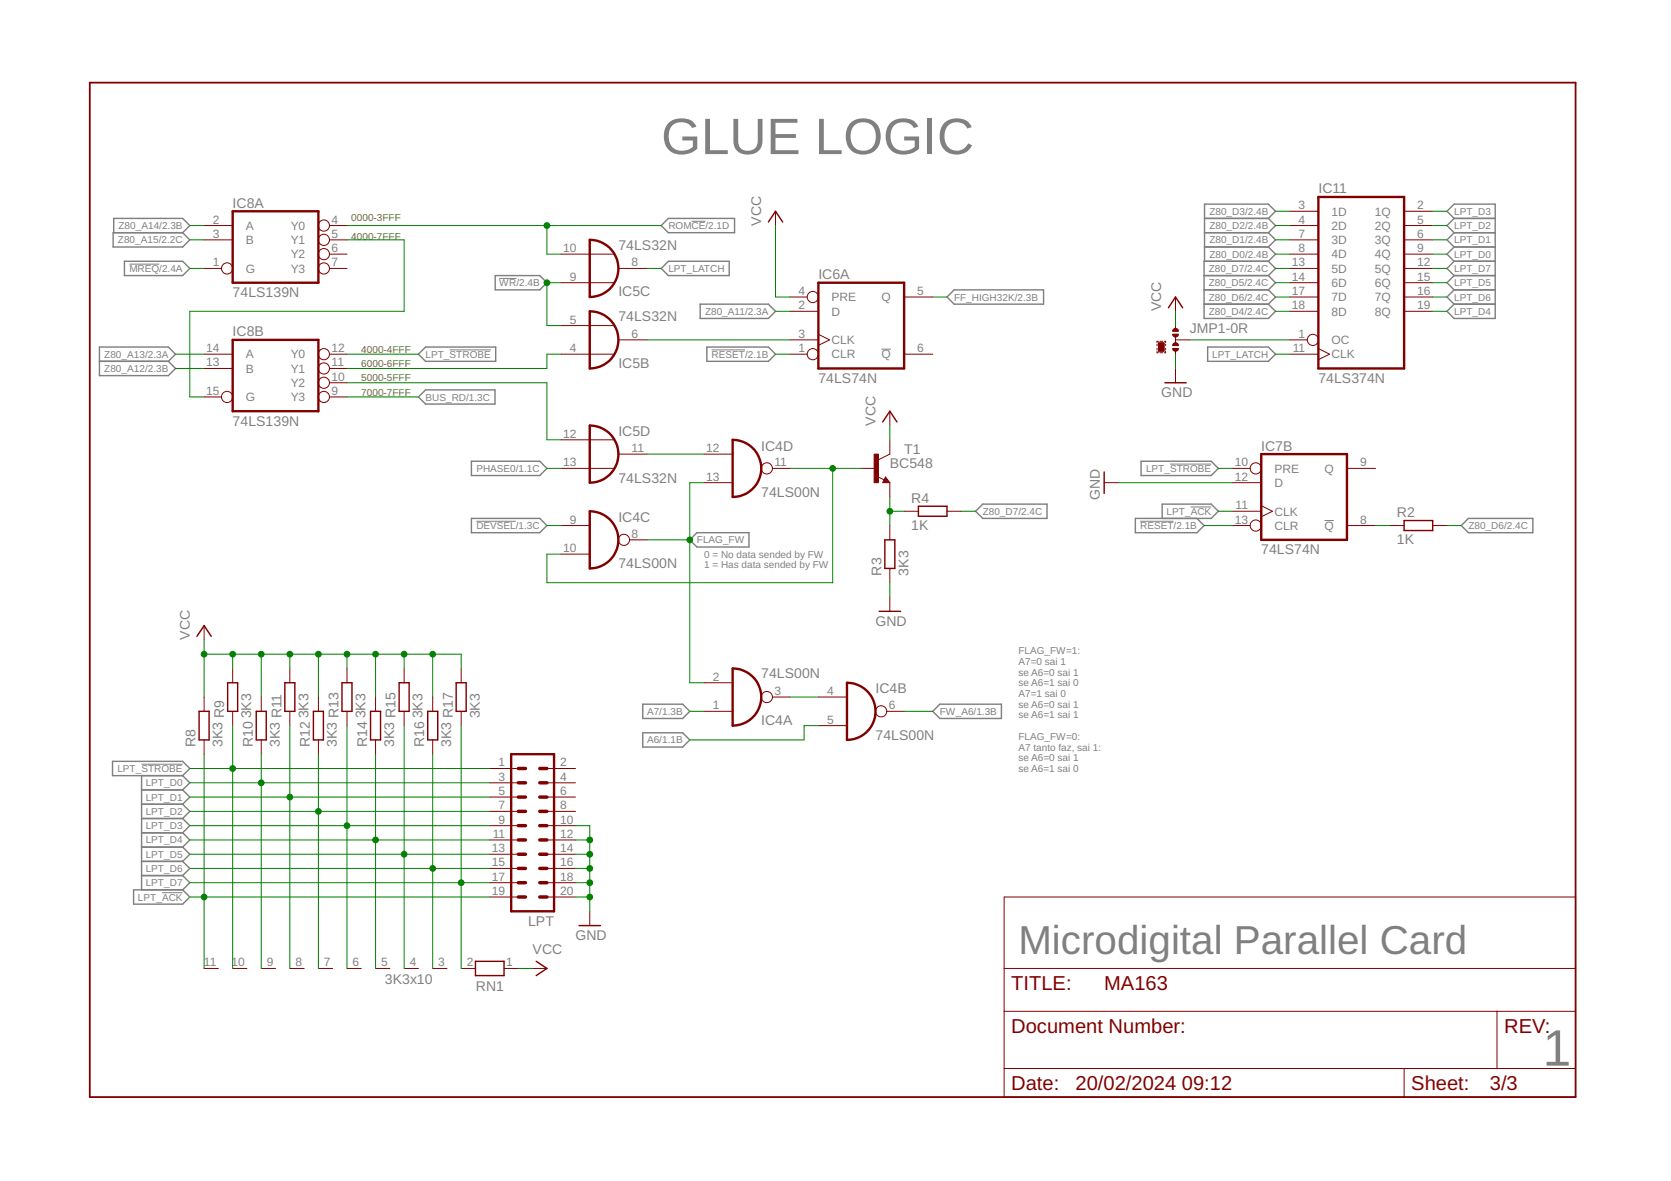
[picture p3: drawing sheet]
<svg xmlns="http://www.w3.org/2000/svg" width="297mm" height="210mm" viewBox="0 0 297 210" stroke-linecap="round" stroke-linejoin="round" font-family="sans-serif">
<g fill="none" stroke="#808080" stroke-width=".18">
<path d="M122.9 39.3h2.5M23 46.9h5.3M88.8 49.5h3M79.9 62.2h7.3M126.5 62.2h5.9M156.7 62.1h1.7M84.7 92.6h7M202.7 92.6h5.9M208 82.5h7.3M211.6 90.1h3.7M235.4 92.5h1.7M25.1 135.8h7.4"/>
<path d="M28.8 158.7h3.7"/>
</g>
<g fill="none" stroke="#808080" stroke-width=".25">
<path d="M214.1 38.8h11.4M225.5 38.8l1.2-1.3-1.2-1.2h-11.4v10.1M225.5 38.8l1.2 1.3-1.2 1.3M258.5 38.8l-1.3-1.3 1.3-1.2h7.3v20.3h-7.3l-1.3-1.3 1.3-1.2M258.5 38.8h7.3M258.5 38.8l-1.3 1.3 1.3 1.3M20.1 41.4h12.4l1.2 1.2-1.2 1.3h-12.4zM20.2 41.4v-2.6h12.3l1.2 1.3-1.2 1.3M22.1 46.4h10.4l1.2 1.3-1.2 1.3h-10.4zM88 49h7.9l1.3 1.2-1.3 1.3h-7.9zM117.5 40.1l1.3-1.3h11.8v2.6h-11.8zM117.5 47.7l1.3-1.3h10.8v2.6h-10.8z"/>
<path d="M124.5 54.1h12.1l1.3 1.2-1.3 1.3h-12.1zM168.3 52.8l1.3-1.3h15.9v2.6h-15.9zM214 54.1h11.5M214 51.5h11.5M214 49h11.5M214.1 41.4h11.4M214.1 43.9h11.4M225.5 46.4h-11.5v10.2h11.5l1.2-1.3-1.2-1.2M225.5 51.5l1.2 1.3-1.2 1.3M225.5 46.4l1.2 1.3-1.2 1.3M225.5 43.9l1.2 1.3-1.2 1.2M225.5 41.4l1.2 1.2-1.2 1.3"/>
<path d="M225.5 49l1.2 1.2-1.2 1.3M258.5 54.1h7.3M258.5 41.4h7.3M258.5 43.9h7.3M258.5 51.5h7.3M258.5 49h7.3M258.5 46.4h7.3M258.5 43.9l-1.3 1.3 1.3 1.2M258.5 41.4l-1.3 1.2 1.3 1.3M258.5 49l-1.3 1.2 1.3 1.3M258.5 51.5l-1.3 1.3 1.3 1.3M258.5 46.4l-1.3 1.3 1.3 1.3"/>
<path d="M17.7 61.7h12.2l1.3 1.2-1.3 1.3 1.3 1.3-1.3 1.3h-12.2zM17.7 64.2h12.2M74.4 62.9l1.2-1.2h12.5v2.5h-12.5zM74.4 70.5l1.2-1.2h12.4v2.5h-12.4zM125.6 61.7h11l1.3 1.2-1.3 1.3h-11zM214.7 61.7h10.8l1.2 1.2-1.2 1.3h-10.8zM83.8 92.1h12.1l1.3 1.3-1.3 1.3h-12.1zM83.8 82h12.1l1.3 1.2-1.3 1.3h-12.1zM123.9 94.7h9.2v2.5h-9.2l-1.3-1.3zM173.4 90.9l1.3-1.3h11.4v2.5h-11.4zM202.8 82h12.5l1.3 1.2-1.3 1.3h-12.5zM206.6 92.1v-2.5h8.7l1.3 1.3-1.3 1.2h-13.5v2.6h11l1.2-1.3-1.2-1.3"/>
<path d="M259.8 93.4l1.2-1.3h11.5v2.6h-11.5zM20 135.3h12.5l1.2 1.3-1.2 1.3h-12.5zM25.2 137.9v20.3M32.5 137.9l1.2 1.2-1.2 1.3M114.3 130.2h7l1.3 1.3-1.3 1.3h-7zM114.3 125.2h7l1.3 1.2-1.3 1.3h-7zM165.8 126.4l1.3-1.2h10.9v2.5h-10.9zM23.7 158.2h8.8l1.2 1.2-1.2 1.3h-8.8zM25.2 140.4h7.3M25.2 142.9h7.3M25.2 145.5h7.3M25.2 148h7.3"/>
<path d="M25.2 150.6h7.3M25.2 153.1h7.3M25.2 155.6h7.3M32.5 155.6l1.2 1.3-1.2 1.3M32.5 140.4l1.2 1.3-1.2 1.2M32.5 142.9l1.2 1.3-1.2 1.3M32.5 145.5l1.2 1.2-1.2 1.3M32.5 148l1.2 1.3-1.2 1.3M32.5 150.6l1.2 1.2-1.2 1.3M32.5 153.1l1.2 1.2-1.2 1.3"/>
</g>
<path d="M16 14.7h264.1v180.3h-264.1z" fill="none" stroke="#800000" stroke-width=".32"/>
<g fill="none" stroke="#800000" stroke-width=".18">
<path d="M137.9 37.5v2.6M229.3 37.5h5.1M249.6 37.5h5.1M36.3 47.7h3.1M36.3 40.1h5.1M36.3 42.6h5.1M58.6 47.7h3.1M58.6 40.1h3.1M58.6 42.6h3.1M58.6 45.2h3.1M99.8 45.2h9.4M99.8 57.9h9.4"/>
<path d="M99.8 50.2h9.4M109.9 47.7h5.1M140.4 55.3h5.1M140.4 52.8h3.1M145.5 59.4l2 1-2 1M160.7 52.8h5.1M209 52.8v2.5M209 57.9v.7M209 59.9v1M229.3 55.3h5.1M229.3 52.8h5.1M229.3 47.7h5.1"/>
<path d="M229.3 40.1h5.1M229.3 42.6h5.1M229.3 45.2h5.1M229.3 50.2h5.1M249.6 55.3h5.1M249.6 52.8h5.1M249.6 47.7h5.1M249.6 40.1h5.1M249.6 42.6h5.1M249.6 45.2h5.1M249.6 50.2h5.1M36.3 62.9h5.1"/>
<path d="M36.3 70.5h3.1M36.3 65.5h5.1M58.6 62.9h3.1M58.6 70.5h3.1M58.6 65.5h3.1M58.6 68h3.1M99.8 62.9h9.4M99.8 78.2h9.4M109.9 60.4h5.1M140.4 62.9h3.1M140.4 60.4h5.1M158.2 73.1v2.5"/>
<path d="M158.2 78.2v2.5l-2.1 1M160.7 62.9h5.1M205.7 62.4v.3h.2M205.7 61.2v.2M205.7 61.9v.3M205.9 60.7h-.2v.2M206.2 60.7h.5M206.2 62.7h.5M206.9 60.7h.3v.2M207.2 62.4v.3h-.3M207.2 61.2v.2M207.2 61.9v.3"/>
<path d="M209 60.4h2.5M209 62.2v.7M209 65.5v2.5M229.3 62.9h5.1M229.3 60.4h3.1M234.4 62l1.9 .9-1.9 1M99.8 93.4h5M99.8 83.2h9.4M99.8 98.5h5M109.9 80.7h5.1M111.9 95.9h3.1M125.2 85.8h5"/>
<path d="M125.2 80.7h5M137.3 83.2h3.1M153.1 83.2h2.5M155.9 84.7l1.3 .6M157.4 84.8l.8 1h-1.3zM158.2 85.8v2.5M158.2 93.4v2.5M160.7 90.9h2.6M168.3 90.9h2.6M196.3 85.8h2.5M219.1 93.4h3.1M219.1 90.9h5.1"/>
<path d="M219.1 85.8h5.1M219.1 83.2h3.1M224.2 89.9l2 1-2 1M239.4 93.4h5.1M239.4 83.2h5.1M247.1 93.4h2.5M254.7 93.4h2.5M36.3 111.2v2.5M41.4 118.8v2.5M51.5 118.8v2.5M61.7 118.8v2.5M71.8 118.8v2.5"/>
<path d="M82 118.8v2.5M158.2 101v2.6M158.2 106.1v2.5M36.3 123.9v2.5M36.3 131.5v2.5M41.4 126.4v2.6M46.4 123.9v2.5M46.4 131.5v2.5M51.5 126.4v2.6M56.6 123.9v2.5M56.6 131.5v2.5M61.7 126.4v2.6"/>
<path d="M66.8 123.9v2.5M66.8 131.5v2.5M71.8 126.4v2.6M76.9 123.9v2.5M76.9 131.5v2.5M82 126.4v2.6M87.1 136.6h5M87.1 139.1h5M97.2 136.6h5.1M97.2 139.1h5.1M125.2 126.4h5M125.2 121.3h5"/>
<path d="M137.3 123.9h3.1M145.5 123.9h5.1M145.5 129h5.1M157.6 126.4h3.1M87.1 159.4h5M87.1 141.7h5M87.1 144.2h5M87.1 146.7h5M87.1 149.3h5M87.1 151.8h5M87.1 154.3h5M87.1 156.9h5"/>
<path d="M97.2 159.4h5.1M97.2 141.7h5.1M97.2 144.2h5.1M97.2 146.7h5.1M97.2 149.3h5.1M97.2 151.8h5.1M97.2 154.3h5.1M97.2 156.9h5.1M178.5 159.4h101.6v35.6h-101.6zM36.3 172.1h2.5M41.4 172.1h2.5M46.4 172.1h2.6"/>
<path d="M51.5 172.1h2.6M56.6 172.1h2.5M61.7 172.1h2.5M66.8 172.1h2.5M71.8 172.1h2.6M76.9 172.1h2.6M82 172.1h2.5M89.6 172.1h2.5M94.7 172.1h2.5M104.8 162v2.5M178.5 179.7h101.6M178.5 172.1h101.6"/>
<path d="M266.1 179.7v10.2M178.5 189.9h101.6M249.6 189.9v5.1"/>
<circle cx="40.4" cy="47.7" r=".99"/>
<circle cx="57.6" cy="40.1" r=".99"/>
<circle cx="57.6" cy="42.6" r=".99"/>
<circle cx="57.6" cy="45.2" r=".99"/>
<circle cx="57.6" cy="47.7" r=".99"/>
<circle cx="144.5" cy="52.8" r=".99"/>
<circle cx="40.4" cy="70.5" r=".99"/>
<circle cx="57.6" cy="62.9" r=".99"/>
<circle cx="57.6" cy="68" r=".99"/>
<circle cx="57.6" cy="65.5" r=".99"/>
<circle cx="57.6" cy="70.5" r=".99"/>
<circle cx="144.5" cy="62.9" r=".99"/>
<circle cx="233.4" cy="60.4" r=".99"/>
<circle cx="110.9" cy="95.9" r=".99"/>
<circle cx="136.3" cy="83.2" r=".99"/>
<circle cx="223.2" cy="93.4" r=".99"/>
<circle cx="223.2" cy="83.2" r=".99"/>
<circle cx="136.3" cy="123.9" r=".99"/>
<circle cx="156.6" cy="126.4" r=".99"/>
</g>
<g fill="none" stroke="#800000" stroke-width=".42">
<path d="M41.4 37.5h15.2v12.7h-15.2zM234.4 35h15.2v30.5h-15.2zM104.8 55.3a5.1 5.1 0 0 1 5.1 5.1 5.1 5.1 0 0 1-5.1 5.1zM104.8 42.6a5.1 5.1 0 0 1 5.1 5.1 5.1 5.1 0 0 1-5.1 5.1zM145.5 50.2h15.2v15.3h-15.2zM41.4 60.4h15.2v12.7h-15.2zM104.8 75.6a5.1 5.1 0 0 1 5.1 5.1 5.1 5.1 0 0 1-5.1 5.1zM130.2 78.2a5.1 5.1 0 0 1 5.1 5 5.1 5.1 0 0 1-5.1 5.1zM104.8 90.9a5.1 5.1 0 0 1 5.1 5 5.1 5.1 0 0 1-5.1 5.1zM224.2 80.7h15.2v15.2h-15.2zM130.2 118.8a5.1 5.1 0 0 1 5.1 5.1 5.1 5.1 0 0 1-5.1 5.1zM90.9 134h7.6v28h-7.6z"/>
<path d="M150.6 121.3a5.1 5.1 0 0 1 5 5.1 5.1 5.1 0 0 1-5 5.1z"/>
</g>
<g fill="none" stroke="#800000" stroke-width=".25">
<path d="M136.6 39.5l1.3-2 1.2 2M207.7 54.7l1.3-1.9 1.2 1.9M156.9 75l1.3-1.9 1.2 1.9M207.1 68h3.8M157.3 95.9h1.8v5.1h-1.8zM157.4 85.3l.1 .2h-.3l.2-.5 .5 .7h-.7M163.3 90h5v1.8h-5zM196.3 83.9v3.8M249.6 92.5h5.1v1.8h-5.1zM35 113.1l1.3-1.9 1.2 1.9M156.3 108.6h3.8M35.4 126.4h1.8v5.1h-1.8z"/>
<path d="M40.5 121.3h1.7v5.1h-1.7zM45.6 126.4h1.7v5.1h-1.7zM50.6 121.3h1.8v5.1h-1.8zM55.7 126.4h1.8v5.1h-1.8zM60.8 121.3h1.8v5.1h-1.8zM65.9 126.4h1.7v5.1h-1.7zM71 121.3h1.7v5.1h-1.7zM76 126.4h1.8v5.1h-1.8zM81.1 121.3h1.8v5.1h-1.8zM84.5 170.9h5.1v2.5h-5.1zM95.3 170.9l1.9 1.2-1.9 1.3M102.9 164.5h3.8"/>
</g>
<g fill="#800000" stroke="#800000" stroke-width=".18">
<path d="M155.4 80.7h.7v5.1h-.7z"/>
<path d="M205.9 60.9h1v1.5h-1z"/>
</g>
<g fill="#800000" stroke="#800000" stroke-width=".18">
<path d="M208.5 58.6a.51 .51 0 0 1 .6-.2 .51 .51 0 0 1 .4 .5h-1.1z" fill-rule="evenodd"/>
<path d="M208.5 61.2a.51 .51 0 0 1 .6-.3 .51 .51 0 0 1 .4 .5h-1.1z" fill-rule="evenodd"/>
<path d="M208.4 59.4h1.1a.51 .51 0 0 1-.5 .5 .51 .51 0 0 1-.6-.5z" fill-rule="evenodd"/>
<path d="M208.4 61.9h1.1a.51 .51 0 0 1-.5 .5 .51 .51 0 0 1-.6-.5z" fill-rule="evenodd"/>
</g>
<g fill="none" stroke="#800000" stroke-width=".61">
<path d="M92.1 139.1h1.3M92.1 136.6h1.3M95.9 139.1h1.3M95.9 136.6h1.3M92.1 141.7h1.3M92.1 146.7h1.3M92.1 144.2h1.3M92.1 154.3h1.3M92.1 151.8h1.3M92.1 149.3h1.3M92.1 159.4h1.3M92.1 156.9h1.3"/>
<path d="M95.9 141.7h1.3M95.9 146.7h1.3M95.9 144.2h1.3M95.9 154.3h1.3M95.9 151.8h1.3M95.9 149.3h1.3M95.9 159.4h1.3M95.9 156.9h1.3"/>
</g>
<g fill="none" stroke="#008000" stroke-width=".18">
<path d="M226.7 37.5h2.6M254.7 37.5h2.5M33.7 40.1h2.6M33.7 42.6h2.6M33.7 47.7h2.6M61.7 42.6h10.1v12.7h-38.1v15.2h2.6M61.7 40.1h55.8M97.2 40.1v5.1h2.6M99.8 50.2h-2.6v7.7h2.6M115 47.7h2.5M137.9 40.1v12.7h2.5M137.9 55.3h2.5"/>
<path d="M165.8 52.8h2.5M209 55.3v2.6M226.7 52.8h2.6M226.7 55.3h2.6M226.7 40.1h2.6M226.7 42.6h2.6M226.7 47.7h2.6M226.7 50.2h2.6M226.7 45.2h2.6M254.7 52.8h2.5M254.7 55.3h2.5M254.7 40.1h2.5"/>
<path d="M254.7 42.6h2.5M254.7 47.7h2.5M254.7 50.2h2.5M254.7 45.2h2.5M31.2 65.5h5.1M31.2 62.9h5.1M61.7 62.9h12.7M61.7 68h35.5v10.2h2.6M61.7 70.5h12.7M99.8 62.9h-2.6v2.6h-35.5M115 60.4h25.4M137.9 62.9h2.5"/>
<path d="M158.2 75.6v2.6M209 62.9v2.6M211.5 60.4h17.8M226.7 62.9h2.6M97.2 93.4h2.6M97.2 83.2h2.6M115 80.7h10.2M115 95.9h7.6M125.2 85.8h-2.6v35.5h2.6M140.4 83.2h12.7M148 83.2v20.4h-50.8v-5.1h2.6M158.2 88.3v5.1"/>
<path d="M158.2 90.9h2.5M170.9 90.9h2.5M198.8 85.8h20.3M214 93.4h5.1M216.6 90.9h2.5M216.6 83.2h2.5M244.5 93.4h2.6M257.2 93.4h2.6M36.3 113.7v10.2M36.3 116.3h45.7v2.5M41.4 116.3v2.5M46.4 116.3v7.6"/>
<path d="M51.5 116.3v2.5M56.6 116.3v7.6M61.7 116.3v2.5M66.8 116.3v7.6M71.8 116.3v2.5M76.9 116.3v7.6M158.2 103.6v2.5M33.7 136.6h53.4M33.7 139.1h53.4M36.3 134v38.1M41.4 129v43.1M46.4 134v38.1"/>
<path d="M51.5 129v43.1M56.6 134v38.1M61.7 129v43.1M66.8 134v38.1M71.8 129v43.1M76.9 134v38.1M82 129v43.1M122.6 126.4h2.6M140.4 123.9h5.1M145.5 129h-2.6v2.5h-20.3M160.7 126.4h5.1M33.7 146.7h53.4"/>
<path d="M33.7 149.3h53.4M33.7 151.8h53.4M33.7 154.3h53.4M33.7 156.9h53.4M33.7 159.4h53.4M33.7 141.7h53.4M33.7 144.2h53.4M102.3 146.7h2.5v15.3M102.3 149.3h2.5M102.3 151.8h2.5M102.3 154.3h2.5M102.3 156.9h2.5"/>
<path d="M102.3 159.4h2.5M92.1 172.1h2.6"/>
</g>
<g fill="#008000" stroke="#008000" stroke-width=".18">
<circle cx="36.3" cy="116.3" r=".51"/>
<circle cx="41.4" cy="116.3" r=".51"/>
<circle cx="46.4" cy="116.3" r=".51"/>
<circle cx="51.5" cy="116.3" r=".51"/>
<circle cx="56.6" cy="116.3" r=".51"/>
<circle cx="61.7" cy="116.3" r=".51"/>
<circle cx="66.8" cy="116.3" r=".51"/>
<circle cx="71.8" cy="116.3" r=".51"/>
<circle cx="76.9" cy="116.3" r=".51"/>
<circle cx="97.2" cy="50.2" r=".51"/>
<circle cx="104.8" cy="149.3" r=".51"/>
<circle cx="104.8" cy="151.8" r=".51"/>
<circle cx="104.8" cy="154.3" r=".51"/>
<circle cx="104.8" cy="156.9" r=".51"/>
<circle cx="104.8" cy="159.4" r=".51"/>
<circle cx="158.2" cy="90.9" r=".51"/>
<circle cx="97.2" cy="40.1" r=".51"/>
<circle cx="41.4" cy="136.6" r=".51"/>
<circle cx="36.3" cy="159.4" r=".51"/>
<circle cx="148" cy="83.2" r=".51"/>
<circle cx="122.6" cy="95.9" r=".51"/>
<circle cx="46.4" cy="139.1" r=".51"/>
<circle cx="51.5" cy="141.7" r=".51"/>
<circle cx="56.6" cy="144.2" r=".51"/>
<circle cx="61.7" cy="146.7" r=".51"/>
<circle cx="66.8" cy="149.3" r=".51"/>
<circle cx="71.8" cy="151.8" r=".51"/>
<circle cx="76.9" cy="154.3" r=".51"/>
<circle cx="82" cy="156.9" r=".51"/>
</g>
<g font-size="9.1" fill="#808080">
<text x="117.5" y="27.4">GLUE LOGIC</text>
<text x="274.2" y="189.4">1</text>
</g>
<text font-size="7.2" fill="#808080" x="181" y="169.6">Microdigital Parallel Card</text>
<g font-size="3.6" fill="#800000">
<text x="179.8" y="175.9">TITLE:</text>
<text x="196.3" y="175.9">MA163</text>
<text x="179.8" y="183.6">Document Number:</text>
<text x="267.4" y="183.6">REV:</text>
<text x="179.8" y="193.7">Date:</text>
<text x="191.2" y="193.7">20/02/2024</text>
<text x="210.1" y="193.7">09:12</text>
<text x="250.9" y="193.7">Sheet:</text>
<text x="264.8" y="193.7">3/3</text>
</g>
<g font-size="2.5" fill="#808080">
<text x="234.4" y="34.4">IC11</text>
<text x="41.4" y="36.9">IC8A</text>
<text x="135.3" y="40.1" transform="rotate(-90 135.3 40.1)">VCC</text>
<text x="109.9" y="44.4">74LS32N</text>
<text x="41.4" y="52.8">74LS139N</text>
<text x="109.9" y="52.7">IC5C</text>
<text x="145.5" y="49.6">IC6A</text>
<text x="41.4" y="59.8">IC8B</text>
<text x="109.9" y="57.1">74LS32N</text>
<text x="206.4" y="55.3" transform="rotate(-90 206.4 55.3)">VCC</text>
<text x="211.5" y="59.1">JMP1-0R</text>
<text x="109.9" y="65.4">IC5B</text>
<text x="145.5" y="68">74LS74N</text>
<text x="206.4" y="70.6">GND</text>
<text x="234.4" y="68">74LS374N</text>
<text x="41.4" y="75.6">74LS139N</text>
<text x="109.9" y="77.5">IC5D</text>
<text x="155.6" y="75.6" transform="rotate(-90 155.6 75.6)">VCC</text>
<text x="135.3" y="80.1">IC4D</text>
<text x="158.2" y="83.3">BC548</text>
<text x="160.7" y="80.7">T1</text>
<text x="224.2" y="80.1">IC7B</text>
<text x="109.9" y="85.8">74LS32N</text>
<text x="135.3" y="88.3">74LS00N</text>
<text x="162" y="89.4">R4</text>
<text x="195.5" y="88.8" transform="rotate(-90 195.5 88.8)">GND</text>
<text x="109.9" y="92.8">IC4C</text>
<text x="162" y="94.2">1K</text>
<text x="248.3" y="91.9">R2</text>
<text x="109.9" y="101">74LS00N</text>
<text x="224.2" y="98.5">74LS74N</text>
<text x="248.3" y="96.7">1K</text>
<text x="156.7" y="102.3" transform="rotate(-90 156.7 102.3)">R3</text>
<text x="161.5" y="102.3" transform="rotate(-90 161.5 102.3)">3K3</text>
<text x="33.7" y="113.7" transform="rotate(-90 33.7 113.7)">VCC</text>
<text x="155.6" y="111.2">GND</text>
<text x="135.3" y="120.6">74LS00N</text>
<text x="155.6" y="123.3">IC4B</text>
<text x="44.7" y="127.7" transform="rotate(-90 44.7 127.7)">3K3</text>
<text x="54.8" y="127.7" transform="rotate(-90 54.8 127.7)">3K3</text>
<text x="65" y="127.7" transform="rotate(-90 65 127.7)">3K3</text>
<text x="75.1" y="127.7" transform="rotate(-90 75.1 127.7)">3K3</text>
<text x="85.3" y="127.7" transform="rotate(-90 85.3 127.7)">3K3</text>
<text x="135.3" y="128.8">IC4A</text>
<text x="155.6" y="131.5">74LS00N</text>
<text x="34.8" y="132.8" transform="rotate(-90 34.8 132.8)">R8</text>
<text x="39.6" y="132.8" transform="rotate(-90 39.6 132.8)">3K3 R9</text>
<text x="44.9" y="132.8" transform="rotate(-90 44.9 132.8)">R10</text>
<text x="49.7" y="132.8" transform="rotate(-90 49.7 132.8)">3K3 R11</text>
<text x="55.1" y="132.8" transform="rotate(-90 55.1 132.8)">R12</text>
<text x="59.9" y="132.8" transform="rotate(-90 59.9 132.8)">3K3 R13</text>
<text x="65.3" y="132.8" transform="rotate(-90 65.3 132.8)">R14</text>
<text x="70.1" y="132.8" transform="rotate(-90 70.1 132.8)">3K3 R15</text>
<text x="75.4" y="132.8" transform="rotate(-90 75.4 132.8)">R16</text>
<text x="80.2" y="132.8" transform="rotate(-90 80.2 132.8)">3K3 R17</text>
<text x="93.9" y="164.5">LPT</text>
<text x="102.3" y="167.1">GND</text>
<text x="94.7" y="169.6">VCC</text>
<text x="68.4" y="174.9">3K3x10</text>
<text x="84.6" y="176.2">RN1</text>
</g>
<g font-size="2.1" fill="#808080">
<text x="37.8" y="39.7">2</text>
<text x="43.7" y="40.8">A</text>
<text x="51.7" y="40.8">Y0</text>
<text x="58.9" y="39.7">4</text>
<text x="230.8" y="37.2">3</text>
<text x="230.8" y="39.7">4</text>
<text x="236.7" y="38.3">1D</text>
<text x="236.7" y="40.8">2D</text>
<text x="244.4" y="38.3">1Q</text>
<text x="244.4" y="40.8">2Q</text>
<text x="251.9" y="37.2">2</text>
<text x="251.9" y="39.7">5</text>
<text x="37.8" y="47.3">1</text>
<text x="37.8" y="42.3">3</text>
<text x="43.7" y="43.4">B</text>
<text x="51.7" y="43.4">Y1</text>
<text x="51.7" y="45.9">Y2</text>
<text x="58.9" y="42.3">5</text>
<text x="58.9" y="44.8">6</text>
<text x="58.9" y="47.3">7</text>
<text x="100.1" y="44.8">10</text>
<text x="112.3" y="47.3">8</text>
<text x="229.7" y="47.3">13</text>
<text x="230.8" y="42.3">7</text>
<text x="230.8" y="44.8">8</text>
<text x="236.7" y="43.4">3D</text>
<text x="236.7" y="45.9">4D</text>
<text x="244.4" y="43.4">3Q</text>
<text x="244.4" y="45.9">4Q</text>
<text x="251.9" y="42.3">6</text>
<text x="251.9" y="44.8">9</text>
<text x="251.9" y="47.3">12</text>
<text x="43.7" y="48.5">G</text>
<text x="51.7" y="48.5">Y3</text>
<text x="101.3" y="49.9">9</text>
<text x="142" y="52.4">4</text>
<text x="147.8" y="53.5">PRE</text>
<text x="156.7" y="53.5">Q</text>
<text x="163.1" y="52.4">5</text>
<text x="229.7" y="49.9">14</text>
<text x="229.7" y="52.4">17</text>
<text x="236.7" y="48.5">5D</text>
<text x="236.7" y="51">6D</text>
<text x="236.7" y="53.5">7D</text>
<text x="244.4" y="48.5">5Q</text>
<text x="244.4" y="51">6Q</text>
<text x="244.4" y="53.5">7Q</text>
<text x="251.9" y="49.9">15</text>
<text x="251.9" y="52.4">16</text>
<text x="101.3" y="57.5">5</text>
<text x="142" y="55">2</text>
<text x="147.8" y="56.1">D</text>
<text x="229.7" y="55">18</text>
<text x="236.7" y="56.1">8D</text>
<text x="244.4" y="56.1">8Q</text>
<text x="251.9" y="55">19</text>
<text x="36.6" y="62.6">14</text>
<text x="36.6" y="65.1">13</text>
<text x="43.7" y="63.7">A</text>
<text x="51.7" y="63.7">Y0</text>
<text x="58.9" y="62.6">12</text>
<text x="58.9" y="65.1">11</text>
<text x="101.3" y="62.6">4</text>
<text x="112.3" y="60">6</text>
<text x="142" y="62.6">1</text>
<text x="142" y="60">3</text>
<text x="147.8" y="63.7">CLR</text>
<text x="147.8" y="61.2">CLK</text>
<text x="156.7" y="63.7">Q</text>
<text x="163.1" y="62.6">6</text>
<text x="229.8" y="62.6">11</text>
<text x="230.8" y="60">1</text>
<text x="236.7" y="61.2">OC</text>
<text x="236.7" y="63.7">CLK</text>
<text x="36.6" y="70.2">15</text>
<text x="43.7" y="71.3">G</text>
<text x="43.7" y="66.2">B</text>
<text x="51.7" y="66.2">Y1</text>
<text x="51.7" y="68.8">Y2</text>
<text x="51.7" y="71.3">Y3</text>
<text x="58.9" y="67.7">10</text>
<text x="58.9" y="70.2">9</text>
<text x="100.1" y="77.8">12</text>
<text x="100.1" y="82.9">13</text>
<text x="112.3" y="80.4">11</text>
<text x="125.5" y="80.4">12</text>
<text x="137.7" y="82.9">11</text>
<text x="219.5" y="82.9">10</text>
<text x="241.8" y="82.9">9</text>
<text x="125.5" y="85.4">13</text>
<text x="219.5" y="85.4">12</text>
<text x="226.5" y="86.6">D</text>
<text x="226.5" y="84">PRE</text>
<text x="235.4" y="84">Q</text>
<text x="101.3" y="93.1">9</text>
<text x="112.3" y="95.6">8</text>
<text x="219.5" y="93.1">13</text>
<text x="219.6" y="90.5">11</text>
<text x="226.5" y="94.2">CLR</text>
<text x="226.5" y="91.6">CLK</text>
<text x="235.4" y="94.2">Q</text>
<text x="241.8" y="93.1">8</text>
<text x="100.1" y="98.1">10</text>
<text x="126.7" y="121">2</text>
<text x="137.7" y="123.5">3</text>
<text x="147" y="123.5">4</text>
<text x="126.7" y="126.1">1</text>
<text x="147" y="128.6">5</text>
<text x="158" y="126.1">6</text>
<text x="88.6" y="136.2">1</text>
<text x="99.6" y="136.2">2</text>
<text x="88.6" y="138.8">3</text>
<text x="88.6" y="141.3">5</text>
<text x="88.6" y="143.8">7</text>
<text x="99.6" y="138.8">4</text>
<text x="99.6" y="141.3">6</text>
<text x="99.6" y="143.8">8</text>
<text x="87.6" y="148.9">11</text>
<text x="88.6" y="146.4">9</text>
<text x="99.6" y="146.4">10</text>
<text x="99.6" y="148.9">12</text>
<text x="87.4" y="151.5">13</text>
<text x="87.4" y="154">15</text>
<text x="99.6" y="151.5">14</text>
<text x="99.6" y="154">16</text>
<text x="87.4" y="156.5">17</text>
<text x="87.4" y="159.1">19</text>
<text x="99.6" y="156.5">18</text>
<text x="99.6" y="159.1">20</text>
<text x="36.2" y="171.8">11</text>
<text x="41.2" y="171.8">10</text>
<text x="47.4" y="171.8">9</text>
<text x="52.5" y="171.8">8</text>
<text x="57.6" y="171.8">7</text>
<text x="62.7" y="171.8">6</text>
<text x="67.7" y="171.8">5</text>
<text x="72.8" y="171.8">4</text>
<text x="77.9" y="171.8">3</text>
<text x="83" y="171.8">2</text>
<text x="90" y="171.8">1</text>
</g>
<g font-size="1.8" fill="#808080">
<text x="21.1" y="40.7">Z80_A14/2.3B</text>
<text x="118.8" y="40.7">ROMCE/2.1D</text>
<text x="215" y="40.7">Z80_D2/2.4B</text>
<text x="215" y="38.2">Z80_D3/2.4B</text>
<text x="258.5" y="40.7">LPT_D2</text>
<text x="258.5" y="38.2">LPT_D3</text>
<text x="21" y="43.3">Z80_A15/2.2C</text>
<text x="215" y="45.8">Z80_D0/2.4B</text>
<text x="215" y="43.3">Z80_D1/2.4B</text>
<text x="258.5" y="45.8">LPT_D0</text>
<text x="258.5" y="43.3">LPT_D1</text>
<text x="23" y="48.3">MREQ/2.4A</text>
<text x="88.8" y="50.9">WR/2.4B</text>
<text x="118.8" y="48.3">LPT_LATCH</text>
<text x="169.6" y="53.4">FF_HIGH32K/2.3B</text>
<text x="214.9" y="53.4">Z80_D6/2.4C</text>
<text x="214.9" y="48.3">Z80_D7/2.4C</text>
<text x="214.9" y="50.9">Z80_D5/2.4C</text>
<text x="258.5" y="50.9">LPT_D5</text>
<text x="258.5" y="53.4">LPT_D6</text>
<text x="258.5" y="48.3">LPT_D7</text>
<text x="125.3" y="56">Z80_A11/2.3A</text>
<text x="214.9" y="56">Z80_D4/2.4C</text>
<text x="258.5" y="56">LPT_D4</text>
<text x="18.5" y="63.6">Z80_A13/2.3A</text>
<text x="75.6" y="63.6">LPT_STROBE</text>
<text x="126.5" y="63.6">RESET/2.1B</text>
<text x="215.5" y="63.6">LPT_LATCH</text>
<text x="18.5" y="66.1">Z80_A12/2.3B</text>
<text x="75.6" y="71.2">BUS_RD/1.3C</text>
<text x="84.7" y="83.9">PHASE0/1.1C</text>
<text x="203.7" y="83.9">LPT_STROBE</text>
<text x="84.7" y="94">DEVSEL/1.3C</text>
<text x="174.7" y="91.5">Z80_D7/2.4C</text>
<text x="202.7" y="94">RESET/2.1B</text>
<text x="207.4" y="91.5">LPT_ACK</text>
<text x="261" y="94">Z80_D6/2.4C</text>
<text x="123.9" y="96.6">FLAG_FW</text>
<text x="125.2" y="99.1">0 = No data sended by FW</text>
<text x="125.2" y="101">1 = Has data sended by FW</text>
<text x="181" y="116.3">FLAG_FW=1:</text>
<text x="181" y="118.2">A7=0 sai 1</text>
<text x="181" y="120.1">se A6=0 sai 1</text>
<text x="181" y="122">se A6=1 sai 0</text>
<text x="181" y="123.9">A7=1 sai 0</text>
<text x="181" y="125.8">se A6=0 sai 1</text>
<text x="115" y="127.1">A7/1.3B</text>
<text x="167.1" y="127.1">FW_A6/1.3B</text>
<text x="181" y="127.7">se A6=1 sai 1</text>
<text x="181" y="131.5">FLAG_FW=0:</text>
<text x="20.9" y="137.2">LPT_STROBE</text>
<text x="115" y="132.1">A6/1.1B</text>
<text x="181" y="133.4">A7 tanto faz, sai 1:</text>
<text x="181" y="135.3">se A6=0 sai 1</text>
<text x="181" y="137.2">se A6=1 sai 0</text>
<text x="25.9" y="139.8">LPT_D0</text>
<text x="25.9" y="142.3">LPT_D1</text>
<text x="25.9" y="144.8">LPT_D2</text>
<text x="25.9" y="147.4">LPT_D3</text>
<text x="25.9" y="149.9">LPT_D4</text>
<text x="25.9" y="152.5">LPT_D5</text>
<text x="25.9" y="155">LPT_D6</text>
<text x="24.5" y="160.1">LPT_ACK</text>
<text x="25.9" y="157.5">LPT_D7</text>
</g>
<g font-size="1.8" fill="#808000">
<text x="62.4" y="39.3">0000-3FFF</text>
<text x="62.4" y="42.6">4000-7FFF</text>
<text x="64.2" y="62.7">4000-4FFF</text>
<text x="64.2" y="65.2">6000-6FFF</text>
<text x="64.2" y="67.8">5000-5FFF</text>
<text x="64.2" y="70.3">7000-7FFF</text>
</g>
</svg>
